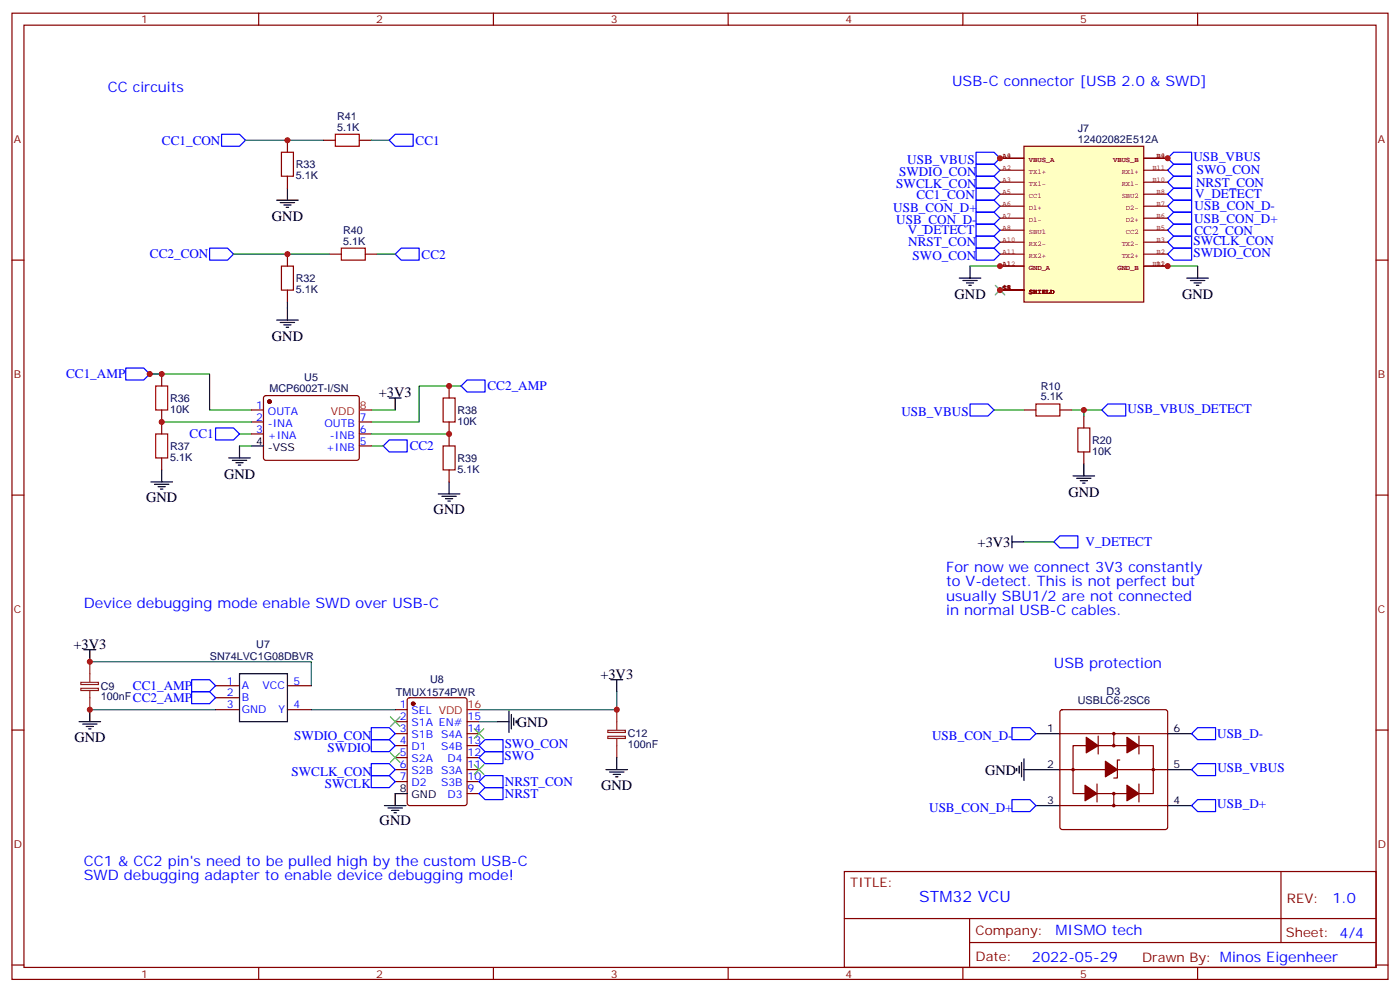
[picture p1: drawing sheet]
<svg xmlns="http://www.w3.org/2000/svg" width="412mm" height="292mm" viewBox="0 0 412 292" stroke-linecap="round" stroke-linejoin="round" font-family="sans-serif">
<g fill="none" stroke="#870000" stroke-width=".35">
<path d="M3.5 3.9h405.4v284.3h-405.4zM7.1 7.4h398.2v277.3h-398.2zM76.2 3.9v3.5M145.3 3.9v3.5M214.5 3.9v3.5M283.6 3.9v3.5M352.8 3.9v3.5M3.5 76.6h3.6M405.3 76.6h3.6M3.5 145.7h3.6M405.3 145.7h3.6M3.5 214.8h3.6"/>
<path d="M405.3 214.8h3.6M248.7 256.5h156.6v28.2h-156.6zM377.3 256.5v20.9M248.7 270.3h156.5M285.6 277.4h119.6M285.6 270.3v14.1M3.5 284h3.6M76.2 284.7v3.5M145.3 284.7v3.5M214.5 284.7v3.5M283.6 284.7v3.5M352.8 284.7v3.5"/>
<path d="M405.3 284h3.6"/>
</g>
<path d="M312.4 209.1l.5-.3h30.4l.5 .3 .2 .4v33.9l-.3 .5-.4 .2h-30.4l-.5-.2-.2-.5v-33.9z" fill="#fff" stroke="#870000" stroke-width=".35"/>
<g fill="none" stroke="#000" stroke-width=".35">
<path d="M81.5 58.9h6.3M82.5 59.6h4.3M84.7 55.4v3.5M83.6 60.3h2.1M84.3 61h.7M285.8 78.3v3.5M352.8 78.3v3.5M81.5 94.2h6.3M82.5 94.9h4.3M83.6 95.6h2.1M84.3 96.3h.7M84.7 90.7v3.5"/>
<path d="M282.6 81.8h6.3M283.6 82.5h4.3M284.7 83.3h2.1M285.4 84h.7M349.6 81.8h6.4M350.7 82.5h4.2M351.7 83.3h2.1M352.4 84h.7M114.7 117.1h3.5M116.4 117.1v3.5M47.6 138.3v3.5M67.4 134.8h6.3"/>
<path d="M68.4 135.5h4.3M69.5 136.2h2.1M70.2 136.9h.7M70.6 131.2v3.6M74.1 131.2h3.5M44.4 141.8h6.4M45.5 142.5h4.2M46.6 143.2h2.1M47.3 143.9h.7M129.1 145.3h6.4M130.2 146h4.2M131.2 146.8h2.1"/>
<path d="M131.9 147.5h.7M132.3 141.8v3.5M24.7 191.2h3.5M26.5 191.2v3.5M70.6 198.3h14.1v14.1h-14.1zM23.3 212.4h6.3M24.3 213.1h4.3M25.4 213.8h2.1M26.1 214.5h.7M26.5 208.8v3.6M146.4 212.4h3.5M149.9 209.2v6.3"/>
<path d="M150.6 210.3v4.2M151.3 211.3v2.1M152 212v.7M179.9 200h3.5M181.7 200v3.6M305.2 215.9h7M344 215.9h7M113.2 237.1h6.4M114.3 237.8h4.2M115.4 238.5h2.1M116.1 239.2h.7M119.9 233.5h-3.5v3.6"/>
<path d="M178.5 226.5h6.4M179.6 227.2h4.2M180.6 227.9h2.1M181.3 228.6h.7M181.7 223v3.5M299.5 226.1v.7M300.2 225.4v2.1M300.9 224.4v4.2M301.6 226.5h10.6M301.6 223.3v6.4M305.2 237.1h7M344 226.5h7"/>
<path d="M344 237.1h7"/>
</g>
<g fill="none" stroke="#870000" stroke-width=".35">
<path d="M84.7 41.3v3.5M84.7 51.9v3.5M95.2 41.3h3.6M105.8 41.3h3.6M84.7 74.8v3.5M97 74.8h3.5M107.6 74.8h3.5M84.7 85.4v3.5M47.6 110.1v3.5M77.8 116.6l.5-.2 27.1 .1 .4 .6v17.9l-.7 .5-27.1-.1-.4-.6v-17.7zM132.3 113.6v3.5M47.6 120.6v7.1"/>
<path d="M47.6 134.8v3.5M74.1 120.6h3.5M74.1 124.2h3.5M74.1 127.7h3.5M105.8 124.2h3.6M105.8 127.7h3.6M105.8 131.2h3.6M132.3 124.2v7M132.3 138.3v3.5M63.5 201.8h7.1M63.5 205.3h7.1M63.5 208.8h7.1"/>
<path d="M84.7 201.8h7M84.7 208.8h7M116.4 215.9h3.5M116.4 208.8h3.5M116.4 212.4h3.5M116.4 219.4h3.5M120.2 205.5l.4-.2h16.3l.6 .4 .1 30.7-.5 .6-16.5 .1-.6-.5-.1-30.6zM137.6 215.9h3.5M137.6 212.4h3.5M137.6 219.4h3.5M312.2 215.9h31.8M316.1 219.4h23.6v14.1h-23.6z"/>
<path d="M323.5 216.6v5.3M328.1 215.9v3.5M335.5 216.6v5.3M116.4 226.5h3.5M116.4 223h3.5M116.4 230h3.5M137.6 226.5h3.5M137.6 223h3.5M137.6 230h3.5M137.6 233.5h3.5M312.2 237.1h31.8M312.2 226.5h31.8"/>
<path d="M323.1 230.7v5.3M328.1 233.5v3.6M329.8 223.7h-.7v5.3h-1M335.5 230.7v5.3"/>
<circle cx="328.1" cy="215.9" r=".35"/>
<circle cx="328.1" cy="219.4" r=".35"/>
<circle cx="316.1" cy="226.5" r=".35"/>
<circle cx="328.1" cy="233.5" r=".35"/>
<circle cx="328.1" cy="237.1" r=".35"/>
<circle cx="339.7" cy="226.5" r=".35"/>
</g>
<g fill="#870000" stroke="#870000" stroke-width=".35">
<path d="M325.6 224l3.5 2.5-3.5 2.1z"/>
<path d="M320 217l3.5 2.4-3.5 2.1z"/>
<path d="M332 217l3.5 2.4-3.5 2.1z"/>
<path d="M319.6 231.1l3.5 2.4-3.5 2.2z"/>
<path d="M332 231.1l3.5 2.4-3.5 2.2z"/>
<circle cx="121.7" cy="207.1" r=".53"/>
<circle cx="79.4" cy="118.2" r=".53"/>
</g>
<g fill="none" stroke="#00f" stroke-width=".35">
<path d="M65.3 39.5h5.3l1.7 1.8-1.7 1.7h-5.3zM114.7 41.3l1.7-1.8h5.3v3.5h-5.3zM287.5 44.8h5.3l1.8 1.8-1.8 1.7h-5.3zM287.5 58.9h5.3l1.8 1.8-1.8 1.7h-5.3zM287.5 55.4h5.3l1.8 1.8-1.8 1.7h-5.3zM287.5 51.9h5.3l1.8 1.7-1.8 1.8h-5.3zM287.5 48.3h5.3l1.8 1.8-1.8 1.8h-5.3zM344 46.6l1.7-1.8h5.3v3.5h-5.3zM344 53.6l1.7-1.7h5.3v3.5h-5.3zM345.7 48.3h5.3v3.6h-5.3l-1.7-1.8zM61.7 73h5.3l1.8 1.8-1.8 1.8h-5.3zM116.4 74.8l1.8-1.8h5.3v3.6h-5.3z"/>
<path d="M287.5 62.4h5.3l1.8 1.8-1.8 1.8h-5.3zM287.5 69.5h5.3l1.8 1.8-1.8 1.7h-5.3zM287.5 73h5.3l1.8 1.8-1.8 1.8h-5.3zM344 67.7l1.7-1.7h5.3v3.5h-5.3zM344 60.7l1.7-1.8h5.3v3.5h-5.3zM345.7 73h5.3v3.6h-5.3l-1.7-1.8zM345.7 69.5h5.3v3.5h-5.3l-1.7-1.7zM345.7 62.4h5.3v3.6h-5.3l-1.7-1.8zM37 108.3h5.3l1.8 1.8-1.8 1.7h-5.3zM135.8 113.6l1.8-1.8h5.3v3.6h-5.3zM63.5 125.9h5.3l1.8 1.8-1.8 1.8h-5.3zM112.9 131.2l1.8-1.7h5.2v3.5h-5.2z"/>
<path d="M56.4 200h5.3l1.8 1.8-1.8 1.8h-5.3zM56.4 203.6h5.3l1.8 1.7-1.8 1.8h-5.3zM109.4 217.7h5.3l1.7 1.7-1.7 1.8h-5.3zM109.4 214.1h5.3l1.7 1.8-1.7 1.8h-5.3zM141.1 219.4l1.8-1.7h5.3v3.5h-5.3zM298.1 214.1h5.3l1.8 1.8-1.8 1.8h-5.3zM351 215.9l1.8-1.8h5.3v3.6h-5.3zM109.4 228.2h5.3l1.7 1.8-1.7 1.8h-5.3zM109.4 224.7h5.3l1.7 1.8-1.7 1.7h-5.3zM141.1 223l1.8-1.8h5.3v3.5h-5.3zM141.1 230l1.8-1.8h5.3v3.6h-5.3zM141.1 233.5l1.8-1.7h5.3v3.5h-5.3z"/>
<path d="M298.1 235.3h5.3l1.8 1.8-1.8 1.7h-5.3zM351 237.1l1.8-1.8h5.3v3.5h-5.3zM351 226.5l1.8-1.8h5.3v3.5h-5.3z"/>
</g>
<path d="M26.5 194.7v6M23.8 200.8h5.2v.6h-5.2zM23.8 202.6h5.2v.6h-5.2zM26.5 203.2v5.6M179 214.9h5.2v.6h-5.2zM179 216.7h5.2v.6h-5.2zM181.7 208.8v6M181.7 217.3v5.7" fill="none" stroke="#8c2424" stroke-width=".35"/>
<g fill="none" stroke="#008700" stroke-width=".35">
<path d="M72.3 41.3h22.9M109.4 41.3h5.3M68.8 74.8h28.2M111.1 74.8h5.3M285.8 78.3h8.8M344 78.3h8.8M84.7 88.9v1.8M47.6 110.1h-3.5h17.6v10.5h12.4M135.8 113.6h-12.3v10.6h-14.1M47.6 124.2h26.5M70.6 127.7h3.5M70.6 131.2h3.5"/>
<path d="M109.4 127.7h22.9M109.4 131.2h3.5M109.4 120.6h7M26.5 194.7h65.2v7.1M26.5 208.8h37M91.7 208.8h24.7M141.1 212.4h5.3M181.7 203.6v5.2h-40.6"/>
</g>
<path d="M98.8 39.5h7v3.5h-7zM82.9 44.8h3.5v7.1h-3.5zM82.9 78.3h3.5v7.1h-3.5zM100.5 73h7.1v3.6h-7.1zM45.9 113.6h3.5v7h-3.5zM130.5 117.1h3.6v7.1h-3.6zM45.9 127.7h3.5v7.1h-3.5zM130.5 131.2h3.6v7.1h-3.6z" fill="none" stroke="#a10000" stroke-width=".35"/>
<path d="M105.8 120.6h3.6M137.6 208.8h3.5" fill="none" stroke="#f00" stroke-width=".35"/>
<path d="M293.2 84l2.8 2.8M296 84l-2.8 2.8M115 211l2.8 2.8M117.8 211l-2.8 2.8M139.7 214.5l2.8 2.8M142.5 214.5l-2.8 2.8M115 221.5l2.8 2.9M117.8 221.5l-2.8 2.9M139.7 225.1l2.8 2.8M142.5 225.1l-2.8 2.8" fill="none" stroke="#3c3" stroke-width=".35"/>
<path d="M301.6 43h35.3v45.9h-35.3z" fill="#ffffc2" stroke="#850000" stroke-width=".35"/>
<g fill="none" stroke="#850000" stroke-width=".35">
<path d="M294.6 53.6h7M294.6 50.1h7M294.6 46.6h7M294.6 57.2h7M336.9 53.6h7.1M336.9 50.1h7.1M336.9 46.6h7.1M336.9 57.2h7.1M294.6 78.3h7M294.6 60.7h7M294.6 67.7h7M294.6 64.2h7"/>
<path d="M294.6 71.3h7M294.6 74.8h7M336.9 78.3h7.1M336.9 60.7h7.1M336.9 67.7h7.1M336.9 64.2h7.1M336.9 71.3h7.1M336.9 74.8h7.1M294.6 85.4h7"/>
</g>
<path d="M305.2 118.9h7v3.5h-7zM317.5 125.9h3.5v7.1h-3.5z" fill="none" stroke="#a10000" stroke-width=".35"/>
<path d="M301.6 120.6h3.6M312.2 120.6h3.5M319.3 122.4v3.5M319.3 133v3.5" fill="none" stroke="#870000" stroke-width=".35"/>
<path d="M345.7 55.4h5.3v3.5h-5.3l-1.7-1.7zM287.5 66h5.3l1.8 1.7-1.8 1.8h-5.3zM285.8 118.9h5.2l1.8 1.7-1.8 1.8h-5.2zM324.6 120.6l1.7-1.7h5.3v3.5h-5.3zM310.4 159.5l1.8-1.8h5.3v3.5h-5.3z" fill="none" stroke="#00f" stroke-width=".35"/>
<path d="M292.8 120.6h8.8M315.7 120.6h8.9M319.3 120.6v1.8M301.6 159.5h8.8" fill="none" stroke="#008700" stroke-width=".35"/>
<path d="M319.3 136.5v3.6M298.1 159.5h3.5M298.1 157.7v3.5M316.1 140.1h6.3M317.1 140.8h4.3M318.2 141.5h2.1M318.9 142.2h.7" fill="none" stroke="#000" stroke-width=".35"/>
<g fill="#c00">
<circle cx="294.6" cy="46.6" r=".88"/>
<circle cx="344" cy="46.6" r=".88"/>
<circle cx="294.6" cy="85.4" r=".88"/>
<circle cx="344" cy="78.3" r=".88"/>
<circle cx="132.3" cy="127.7" r=".88"/>
<circle cx="132.3" cy="113.6" r=".88"/>
<circle cx="47.6" cy="124.2" r=".88"/>
<circle cx="47.6" cy="110.1" r=".88"/>
<circle cx="44.1" cy="110.1" r=".88"/>
<circle cx="84.7" cy="74.8" r=".88"/>
<circle cx="84.7" cy="41.3" r=".88"/>
<circle cx="26.5" cy="208.8" r=".88"/>
<circle cx="26.5" cy="194.7" r=".88"/>
<circle cx="319.3" cy="120.6" r=".88"/>
<circle cx="294.6" cy="78.3" r=".88"/>
<circle cx="181.7" cy="208.8" r=".88"/>
</g>
<text font-size="4.6" fill="#00f" x="270.8" y="265.5">STM32 VCU</text>
<g font-size="4.2" fill="#00f">
<text x="31.7" y="27.2">CC circuits</text>
<text x="280.5" y="25.4">USB-C connector [USB 2.0 &amp; SWD]</text>
<text x="278.7" y="168.3">For now we connect 3V3 constantly</text>
<text x="278.7" y="172.5">to V-detect. This is not perfect but</text>
<text x="24.7" y="178.9">Device debugging mode enable SWD over USB-C</text>
<text x="278.7" y="176.7">usually SBU1/2 are not connected</text>
<text x="278.7" y="181">in normal USB-C cables.</text>
<text x="310.4" y="196.5">USB protection</text>
<text x="24.7" y="254.7">CC1 &amp; CC2 pin's need to be pulled high by the custom USB-C</text>
<text x="24.7" y="258.9">SWD debugging adapter to enable device debugging mode!</text>
<text x="392.5" y="265.7">1.0</text>
<text x="310.9" y="275.3">MISMO tech</text>
<text x="304" y="283.1">2022-05-29</text>
</g>
<g font-size="4.2">
<text x="80.1" y="65">GND</text>
<text x="281.2" y="87.9">GND</text>
<text x="348.2" y="87.9">GND</text>
<text x="80.1" y="100.3">GND</text>
<text x="111.6" y="116.8">+3V3</text>
<text x="66" y="140.8">GND</text>
<text x="43.1" y="147.9">GND</text>
<text x="314.7" y="146.1">GND</text>
<text x="127.7" y="151.4">GND</text>
<text x="288" y="160.9">+3V3</text>
<text x="21.6" y="190.9">+3V3</text>
<text x="176.8" y="199.7">+3V3</text>
<text x="152.2" y="213.8">GND</text>
<text x="21.9" y="218.4">GND</text>
<text x="290.2" y="227.9">GND</text>
<text x="177.1" y="232.5">GND</text>
<text x="111.8" y="242.7">GND</text>
</g>
<g font-size="3.9" fill="#00f">
<text x="47.7" y="42.5">CC1_CON</text>
<text x="122.4" y="42.6">CC1</text>
<text x="351.5" y="47.3">USB_VBUS</text>
<text x="264.8" y="51.8">SWDIO_CON</text>
<text x="267.3" y="48.3">USB_VBUS</text>
<text x="352.5" y="51.3">SWO_CON</text>
<text x="264" y="55.4">SWCLK_CON</text>
<text x="269.9" y="58.4">CC1_CON</text>
<text x="352.1" y="58.4">V_DETECT</text>
<text x="352.3" y="54.9">NRST_CON</text>
<text x="263.1" y="62.5">USB_CON_D+</text>
<text x="351.8" y="65.5">USB_CON_D+</text>
<text x="351.9" y="61.9">USB_CON_D-</text>
<text x="264" y="66">USB_CON_D-</text>
<text x="267.4" y="69">V_DETECT</text>
<text x="351.9" y="69">CC2_CON</text>
<text x="44.2" y="76">CC2_CON</text>
<text x="124.2" y="76.1">CC2</text>
<text x="267.6" y="72.5">NRST_CON</text>
<text x="268.8" y="76.6">SWO_CON</text>
<text x="351.5" y="75.6">SWDIO_CON</text>
<text x="351.5" y="72">SWCLK_CON</text>
<text x="19.5" y="111.4">CC1_AMP</text>
<text x="143.6" y="114.9">CC2_AMP</text>
<text x="265.5" y="122.4">USB_VBUS</text>
<text x="332.1" y="121.4">USB_VBUS_DETECT</text>
<text x="55.9" y="129">CC1</text>
<text x="120.7" y="132.5">CC2</text>
<text x="319.8" y="160.8">V_DETECT</text>
<text x="39.2" y="203.1">CC1_AMP</text>
<text x="39.2" y="206.6">CC2_AMP</text>
<text x="86.7" y="217.7">SWDIO_CON</text>
<text x="96.5" y="221.2">SWDIO</text>
<text x="148.7" y="220.2">SWO_CON</text>
<text x="274.6" y="217.7">USB_CON_D-</text>
<text x="358.5" y="217.2">USB_D-</text>
<text x="148.7" y="223.7">SWO</text>
<text x="358.6" y="227.2">USB_VBUS</text>
<text x="85.9" y="228.3">SWCLK_CON</text>
<text x="95.7" y="231.8">SWCLK</text>
<text x="148.7" y="231.3">NRST_CON</text>
<text x="148.7" y="234.9">NRST</text>
<text x="273.7" y="238.9">USB_CON_D+</text>
<text x="358.6" y="237.8">USB_D+</text>
</g>
<g font-size="3.9" fill="#800">
<text x="250.5" y="261.1">TITLE:</text>
<text x="379.1" y="265.7">REV:</text>
<text x="287.4" y="275.3">Company:</text>
<text x="378.7" y="275.9">Sheet: 4/4</text>
<text x="287.4" y="282.9">Date:</text>
<text x="336.4" y="283">Drawn By: Minos Eigenheer</text>
</g>
<g font-size="3.2" fill="#800">
<text x="41.6" y="6.9">1</text>
<text x="110.8" y="6.9">2</text>
<text x="179.9" y="6.9">3</text>
<text x="249.1" y="6.9">4</text>
<text x="318.2" y="6.9">5</text>
<text x="4.1" y="42">A</text>
<text x="405.9" y="42">A</text>
<text x="4.1" y="111.1">B</text>
<text x="405.9" y="111.1">B</text>
<text x="4.1" y="180.3">C</text>
<text x="405.9" y="180.3">C</text>
<text x="4.1" y="249.4">D</text>
<text x="405.9" y="249.4">D</text>
<text x="41.6" y="287.7">1</text>
<text x="110.8" y="287.7">2</text>
<text x="179.9" y="287.7">3</text>
<text x="249.1" y="287.7">4</text>
<text x="318.2" y="287.7">5</text>
</g>
<g font-size="3.2" fill="#000080">
<text x="99.3" y="35.3">R41</text>
<text x="99.3" y="38.5">5.1K</text>
<text x="317.5" y="42">12402082E512A</text>
<text x="317.5" y="38.8">J7</text>
<text x="87.1" y="52.7">5.1K</text>
<text x="87.1" y="49.5">R33</text>
<text x="101" y="72">5.1K</text>
<text x="101" y="68.8">R40</text>
<text x="87.1" y="83">R32</text>
<text x="87.1" y="86.2">5.1K</text>
<text x="89.6" y="112.2">U5</text>
<text x="50.1" y="118.3">R36</text>
<text x="79.4" y="115.4">MCP6002T-I/SN</text>
<text x="306.6" y="117.8">5.1K</text>
<text x="306.6" y="114.7">R10</text>
<text x="50.1" y="121.4">10K</text>
<text x="134.8" y="125">10K</text>
<text x="134.8" y="121.8">R38</text>
<text x="321.7" y="130.6">R20</text>
<text x="50.1" y="135.6">5.1K</text>
<text x="50.1" y="132.4">R37</text>
<text x="134.8" y="135.9">R39</text>
<text x="321.7" y="133.8">10K</text>
<text x="134.8" y="139.1">5.1K</text>
<text x="75.5" y="190.6">U7</text>
<text x="61.8" y="194.1">SN74LVC1G08DBVR</text>
<text x="29.7" y="202.9">C9</text>
<text x="126.7" y="200.9">U8</text>
<text x="29.7" y="206.1">100nF</text>
<text x="116.6" y="204.7">TMUX1574PWR</text>
<text x="317.5" y="207.1">USBLC6-2SC6</text>
<text x="326" y="204.6">D3</text>
<text x="184.9" y="220.2">100nF</text>
<text x="184.9" y="217">C12</text>
</g>
<g font-size="3.2" fill="#00f">
<text x="75.4" y="120.3">1</text>
<text x="75.4" y="123.8">2</text>
<text x="78.9" y="122.1">OUTA</text>
<text x="78.9" y="125.6">-INA</text>
<text x="95.6" y="125.6">OUTB</text>
<text x="106" y="123.8">7</text>
<text x="75.4" y="127.4">3</text>
<text x="78.9" y="129.1">+INA</text>
<text x="97.2" y="129.1">-INB</text>
<text x="106" y="130.9">5</text>
<text x="106" y="127.4">6</text>
<text x="96" y="132.6">+INB</text>
<text x="66.8" y="201.4">1</text>
<text x="71.3" y="202.8">A</text>
<text x="77.4" y="202.8">VCC</text>
<text x="86.4" y="201.4">5</text>
<text x="66.8" y="205">2</text>
<text x="66.8" y="208.5">3</text>
<text x="71.3" y="206.4">B</text>
<text x="71.3" y="209.9">GND</text>
<text x="82" y="209.9">Y</text>
<text x="86.4" y="208.5">4</text>
<text x="117.8" y="208.5">1</text>
<text x="117.8" y="212">2</text>
<text x="117.8" y="215.5">3</text>
<text x="121.2" y="210.3">SEL VDD</text>
<text x="121.2" y="213.8">S1A EN#</text>
<text x="137.8" y="215.5">14</text>
<text x="137.8" y="212">15</text>
<text x="117.8" y="219.1">4</text>
<text x="121.2" y="217.3">S1B</text>
<text x="121.2" y="220.8">D1</text>
<text x="129.9" y="220.8">S4B</text>
<text x="129.9" y="217.3">S4A</text>
<text x="137.8" y="219.1">13</text>
<text x="117.8" y="222.6">5</text>
<text x="117.8" y="226.1">6</text>
<text x="121.2" y="224.4">S2A</text>
<text x="121.2" y="227.9">S2B</text>
<text x="129.9" y="227.9">S3A</text>
<text x="131.8" y="224.4">D4</text>
<text x="137.8" y="226.1">11</text>
<text x="137.8" y="222.6">12</text>
<text x="117.8" y="229.7">7</text>
<text x="121.2" y="231.4">D2</text>
<text x="129.9" y="231.4">S3B</text>
<text x="137.8" y="233.2">9</text>
<text x="137.8" y="229.7">10</text>
<text x="131.8" y="234.9">D3</text>
</g>
<g font-size="3.2" fill="#f00">
<text x="97.5" y="122.1">VDD</text>
<text x="106" y="120.3">8</text>
<text x="137.8" y="208.5">16</text>
</g>
<g font-size="3.2">
<text x="75.4" y="130.9">4</text>
<text x="78.9" y="132.6">-VSS</text>
<text x="308.4" y="215.5">1</text>
<text x="345.7" y="215.5">6</text>
<text x="308.4" y="226.1">2</text>
<text x="345.7" y="226.1">5</text>
<text x="117.8" y="233.2">8</text>
<text x="121.2" y="234.9">GND</text>
<text x="308.4" y="236.7">3</text>
<text x="345.7" y="236.7">4</text>
</g>
<g font-size="2.1" fill="#840000">
<text x="295.3" y="46.5">A4</text>
<text x="296.5" y="46.5">9</text>
<text x="303" y="47.6">VBUS_A</text>
<text x="327.9" y="47.6">VBUS_B</text>
<text x="340.7" y="46.5">B4</text>
<text x="342" y="46.5">9</text>
<text x="295.3" y="53.6">A3</text>
<text x="295.3" y="50.1">A2</text>
<text x="303" y="51.2">TX1+</text>
<text x="330.4" y="51.2">RX1+</text>
<text x="339.4" y="53.6">B10</text>
<text x="339.4" y="50.1">B11</text>
<text x="295.3" y="57.1">A5</text>
<text x="303" y="54.7">TX1-</text>
<text x="303" y="58.2">CC1</text>
<text x="330.4" y="58.2">SBU2</text>
<text x="330.4" y="54.7">RX1-</text>
<text x="340.7" y="57.1">B8</text>
<text x="295.3" y="60.6">A6</text>
<text x="295.3" y="64.2">A7</text>
<text x="303" y="61.7">D1+</text>
<text x="303" y="65.3">D1-</text>
<text x="331.7" y="65.3">D2+</text>
<text x="331.7" y="61.7">D2-</text>
<text x="340.7" y="64.2">B6</text>
<text x="340.7" y="60.6">B7</text>
<text x="295.3" y="67.7">A8</text>
<text x="295.3" y="71.2">A10</text>
<text x="303" y="68.8">SBU1</text>
<text x="331.7" y="68.8">CC2</text>
<text x="340.7" y="71.2">B3</text>
<text x="340.7" y="67.7">B5</text>
<text x="295.3" y="74.8">A11</text>
<text x="303" y="72.3">RX2-</text>
<text x="303" y="75.8">RX2+</text>
<text x="330.4" y="72.3">TX2-</text>
<text x="330.4" y="75.8">TX2+</text>
<text x="340.7" y="74.8">B2</text>
<text x="295.3" y="78.3">A12</text>
<text x="303" y="79.4">GND_A</text>
<text x="329.1" y="79.4">GND_B</text>
<text x="339.4" y="78.3">B12</text>
<text x="340.7" y="78.3">B1</text>
<text x="295.3" y="85.3">S1</text>
<text x="295.3" y="85.3">S8</text>
<text x="296.5" y="85.3">2</text>
<text x="296.5" y="85.3">3</text>
<text x="296.5" y="85.3">4</text>
<text x="296.5" y="85.3">5</text>
<text x="296.5" y="85.3">6</text>
<text x="296.5" y="85.3">7</text>
<text x="303" y="86.4">SHIELD</text>
</g>
</svg>
